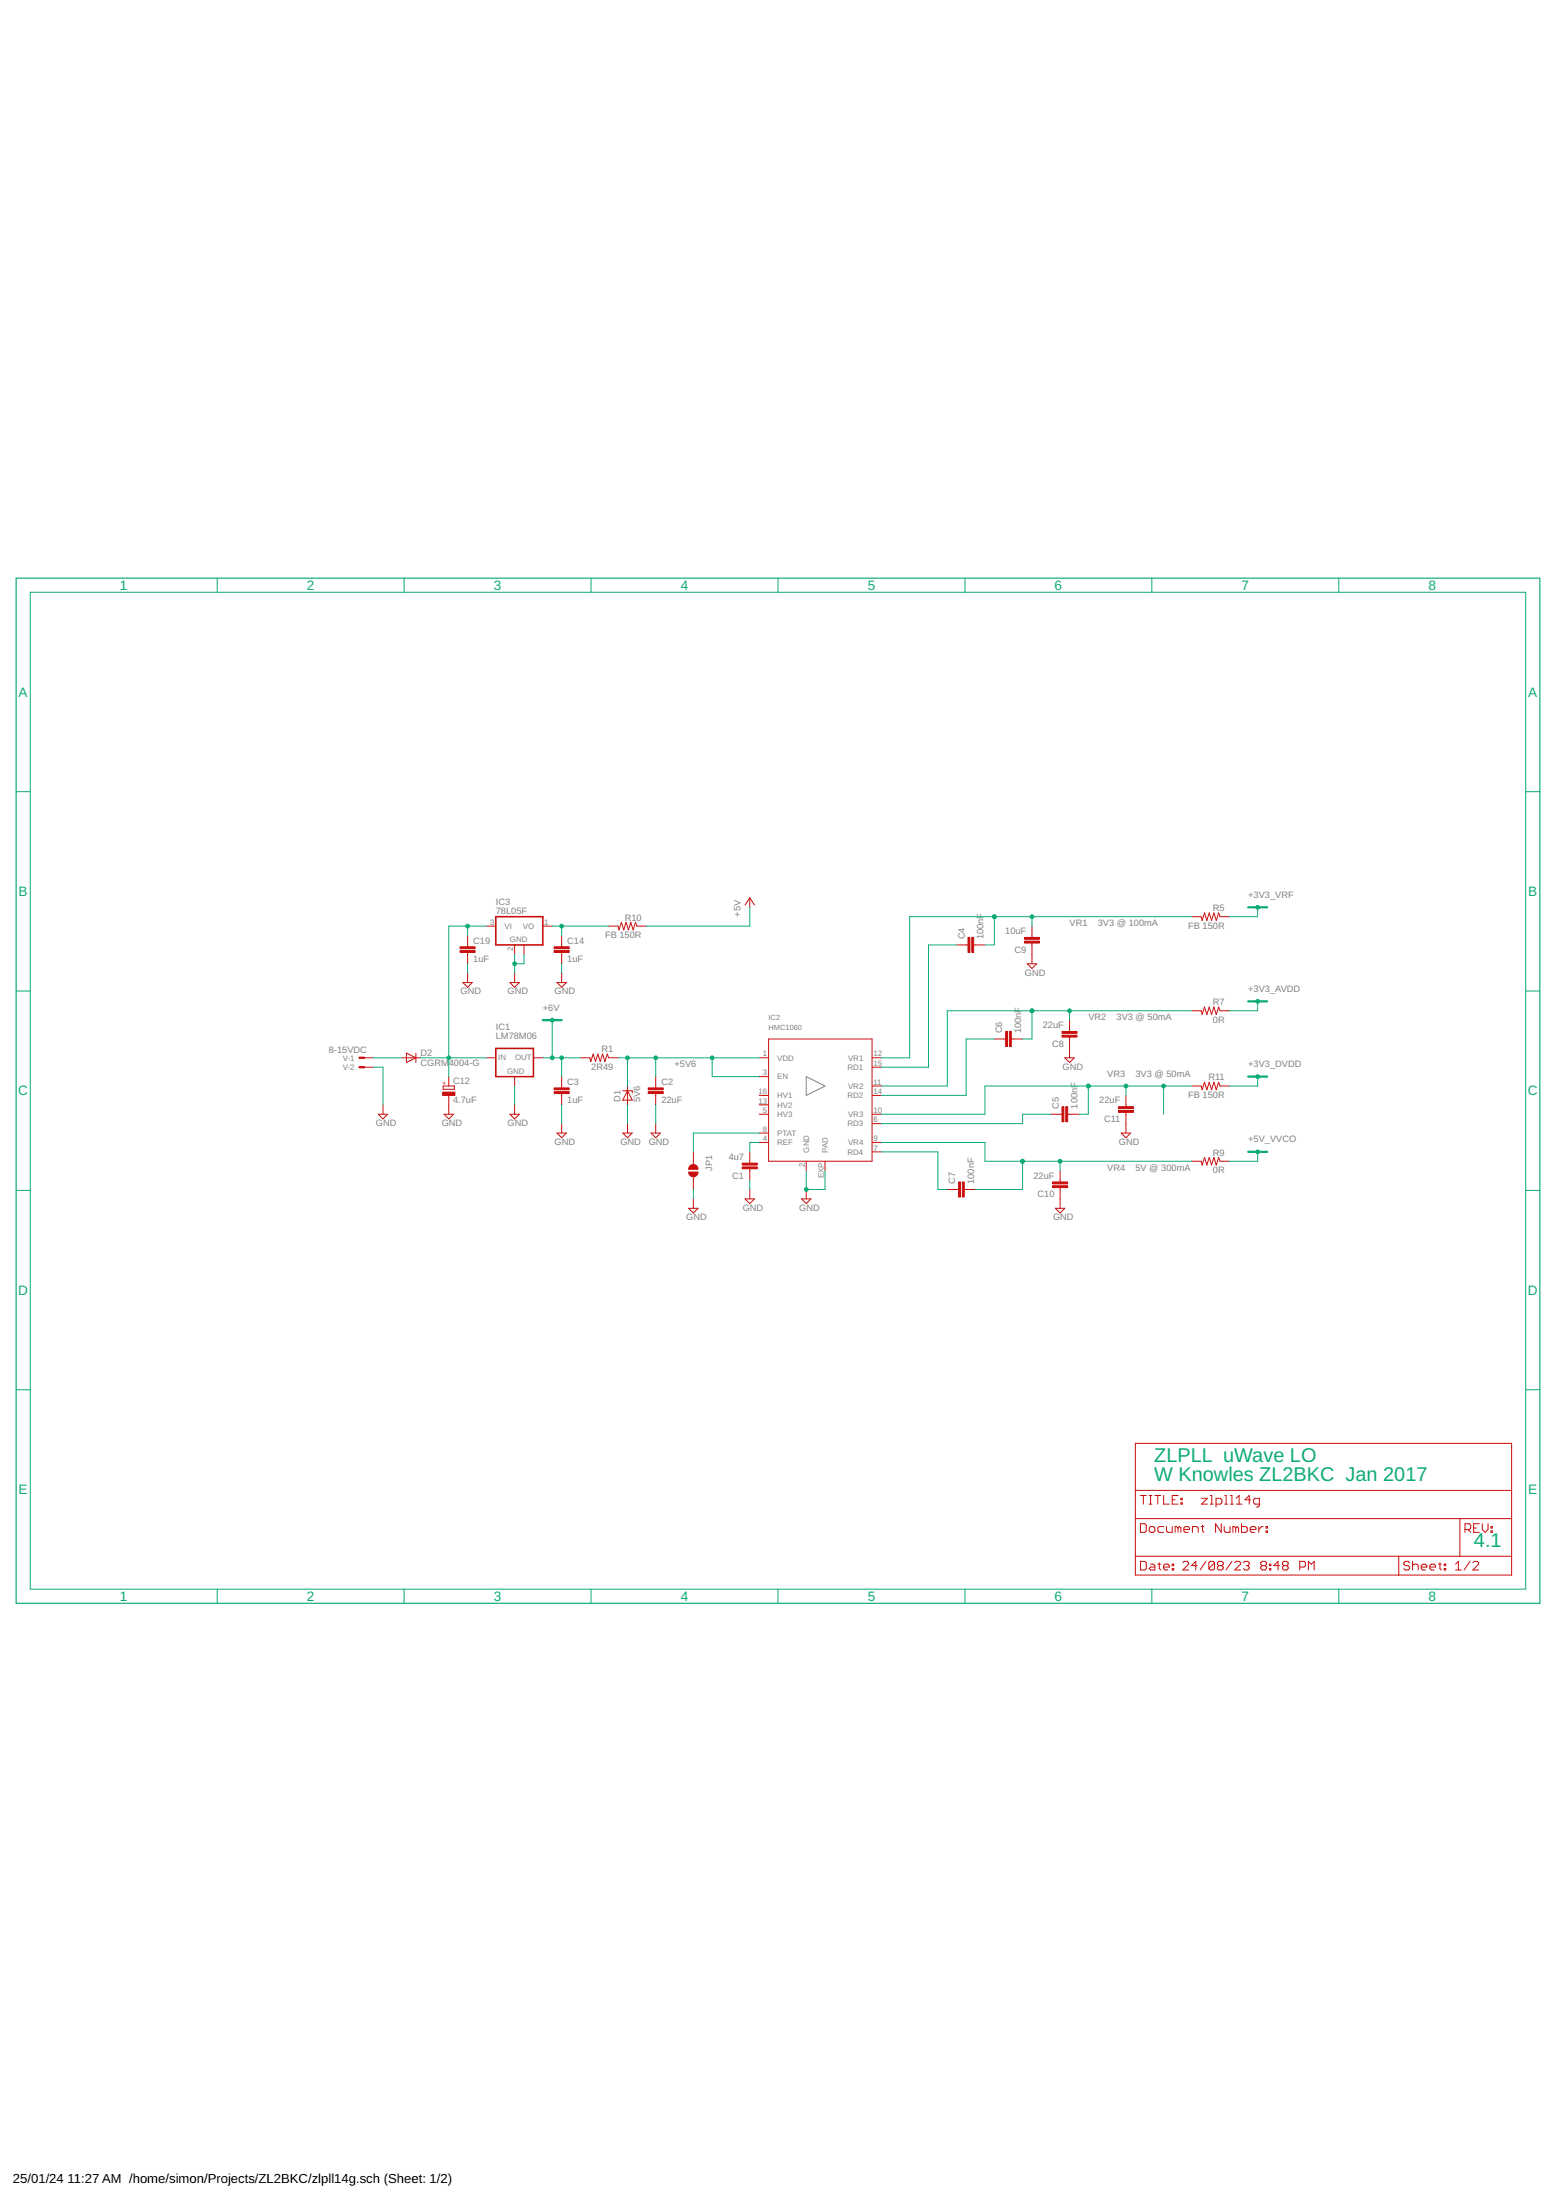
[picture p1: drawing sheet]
<svg xmlns="http://www.w3.org/2000/svg" width="420mm" height="594mm" viewBox="0 0 420 594" stroke-linecap="round" stroke-linejoin="round" font-family="sans-serif">
<path d="M217.7 290.7l5.1 2.6-5.1 2.5z" fill="none" stroke="#808080" stroke-width=".27"/>
<path d="M97.1 285.6h1.2M97.1 288.2h1.2" fill="none" stroke="#c90d0c" stroke-width=".61"/>
<g fill="none" stroke="#c90d0c" stroke-width=".27">
<path d="M126.3 252.6v3.1M126.3 257.2v3M131.3 250.1h2.6M139 255.2v2.5M141.5 255.2v2.5M146.6 250.1h2.5M151.7 252.6v3.1M151.7 257.2v3M164.4 250.1h2.5l.3 1 .6-2 .6 2 .7-2 .6 2 .6-2 .7 2 .6-2 .4 1h2.5M202.5 242.5v2.5M202.5 242.5l1.2 1.9M202.5 242.5l-1.3 1.9"/>
<path d="M258.3 255.2h3.1M262.9 255.2h3.1M278.7 250.1v3M278.7 254.7v5.5M321.8 247.5h2.6l.2 1.1 .6-2.1 .7 2.1 .6-2.1 .7 2.1 .6-2.1 .6 2.1 .7-2.1 .3 1h2.6M125 265.3h2.5l-1.2 1.3zM126.3 262.8v2.5M137.7 265.3h2.5l-1.2 1.3zM139 262.8v2.5M150.4 265.3h2.5l-1.2 1.3zM151.7 262.8v2.5M277.4 260.2h2.5l-1.2 1.3z"/>
<path d="M288.8 275.5v3M321.8 272.9h2.6l.2 1.1 .6-2.1 .7 2.1 .6-2.1 .7 2.1 .6-2.1 .6 2.1 .7-2.1 .3 1h2.6M98.3 285.6h2.6M98.3 288.2h2.6M103.4 298.3v2.6M108.5 285.6h5.1M109.7 284.4l2.6 1.2-2.6 1.3zM112.3 284.4v2.5M119.7 293.3h3v.9h-3zM121.2 290.7v2.6M121.2 295.8v5.1M131.3 285.6h2.6"/>
<path d="M139 290.7v2.6M139 298.3v2.6M144 285.6h2.6M151.7 290.7v3.1M151.7 295.3v3M156.7 285.6h2.6l.2 1.1 .7-2.1 .6 2.1 .6-2.1 .7 2.1 .6-2.1 .6 2.1 .7-2.1 .4 1h2.5M168.2 294.5h2.5v.7M169.4 294.5l1.3 2.6h-2.5zM169.4 293.3v5M177.1 290.7v3.1M177.1 295.3v3M205 285.6h2.5"/>
<path d="M205 295.8h2.5M205 290.7h2.5M205 298.3h2.5M207.5 280.6h28v33h-28zM235.5 285.6h2.5M235.5 288.2h2.5M235.5 293.3h2.5M235.5 295.8h2.5M268.5 280.6h3M273.1 280.6h3M287.5 285.6h2.6l-1.3 1.3zM288.8 280.1v5.5"/>
<path d="M304 295.8v3.1M321.8 293.3h2.6l.2 1 .6-2.1 .7 2.1 .6-2.1 .7 2.1 .6-2.1 .6 2.1 .7-2.1 .3 1.1h2.6M102.2 300.9h2.5l-1.3 1.3zM119.9 300.9h2.5l-1.2 1.3zM137.7 300.9h2.5l-1.2 1.3zM150.4 306h2.5l-1.2 1.2zM151.7 303.4v2.6M168.2 306h2.5l-1.3 1.2zM169.4 303.4v2.6M175.8 306h2.5l-1.2 1.2zM177.1 303.4v2.6M187.2 311v3.5"/>
<path d="M187.2 317.8v3.4M202.5 311v3.1M202.5 315.6v3.1M205 300.9h2.5M205 308.5h2.5M205 306h2.5M217.7 313.6v2.5M222.8 313.6v2.5M235.5 300.9h2.5M235.5 303.4h2.5M235.5 308.5h2.5M235.5 311h2.5"/>
<path d="M283.7 300.9h3.1M286.3 316.1v3.1M288.3 300.9h3M302.8 306h2.5l-1.3 1.2zM304 300.4v5.6M321.8 313.6h2.6l.2 1 .6-2 .7 2 .6-2 .7 2 .6-2 .6 2 .7-2 .3 1h2.6M185.9 326.3h2.6l-1.3 1.3zM187.2 323.7v2.6M201.2 323.7h2.5l-1.2 1.3zM202.5 321.2v2.5M216.4 323.7h2.6l-1.3 1.3zM217.7 321.2v2.5"/>
<path d="M255.8 321.2h3M260.4 321.2h3M285 326.3h2.5l-1.2 1.3zM286.3 320.7v5.6M306.6 389.8h101.6v35.5h-101.6zM306.6 410.1h101.6M306.6 402.5h101.6M308 411.5h1.1l.4 .3v1.6l-.4 .4h-1.1zM308 403.8h1.5M308.7 403.8v2.4M310.3 403.8h.8M310.3 406.2h.8"/>
<path d="M310.7 412.2h.8l.3 .4v.8l-.3 .4h-.8l-.4-.4v-.8zM310.7 403.8v2.4M311.8 403.8h1.6M312.6 403.8v2.4M314.2 403.8v2.4h1.5M314.2 412.2h-1.2l-.4 .4v.8l.4 .4h1.2M315 412.2v1.2l.4 .4h1.1v-1.6M316.5 405h.8M318.1 403.8h-1.6v2.4h1.6M318.1 412.6l-.4-.4h-.4v1.6M318.1 412.6l.4-.4 .4 .4v1.2M318.1 412.6v1.2"/>
<path d="M318.9 405.8h.4v.4h-.4zM318.9 404.6h.4v.4h-.4zM319.7 413h1.5v-.4l-.4-.4h-.8l-.3 .4v.8l.3 .4h.8M322 413.8v-1.6h1.2l.4 .4v1.2M324.3 412.2h.8M324.5 404.6h1.5l-1.5 1.6h1.5M324.7 411.8v1.6l.4 .4M326.8 403.8h.4v2.4M326.8 406.2h.8M328.4 406.2h1.1l.4-.4v-.8l-.4-.4h-1.1v2.4M329.8 411.5v2.3l-1.6-2.3v2.3M330.6 412.2v1.2l.4 .4h1.1v-1.6"/>
<path d="M330.7 403.8h.4v2.4M330.7 406.2h.8M332.3 403.8h.4v2.4M332.3 406.2h.7M333.7 412.6l-.4-.4h-.4v1.6M333.7 412.6v1.2M333.7 412.6l.4-.4 .4 .4v1.2M333.8 406.2h1.6M333.8 404.6l.8-.8v2.4M335.2 411.5v2.3h1.2l.4-.4v-.8l-.4-.4h-1.2M337.6 413h1.5v-.4l-.3-.4h-.8l-.4 .4v.8l.4 .4h.8M337.7 405h-1.6l1.2-1.2v2.4"/>
<path d="M339.9 412.2v1.6M340.1 406.2h-1.2l-.4-.4v-.8l.4-.4h1.2v2l-.4 .4h-.4M341.1 412.2h-.4l-.8 .8M341.9 413.4h.4v.4h-.4zM341.9 412.2h.4v.4h-.4zM394.2 410.1v10.1M395.6 413h1.1l.4-.4v-.8l-.4-.3h-1.1v2.3M396.3 413l.8 .8M397.9 412.6h.8M399.5 411.5h-1.6v2.3h1.6M400.3 411.5v1.5l.7 .8 .8-.8v-1.5M402.6 413.4h.4v.4h-.4z"/>
<path d="M402.6 412.2h.4v.4h-.4zM306.6 420.2h101.6M308 421.6h1.1l.4 .4v1.6l-.4 .3h-1.1zM310.7 422.4h.8l.3 .4v1.1h-1.1l-.4-.3 .4-.4h1.1M312.6 422.4h.8M313 422v1.6l.4 .3M314.2 423.2h1.5v-.4l-.3-.4h-.8l-.4 .4v.8l.4 .3h.8M316.5 423.6h.4v.3h-.4zM316.5 422.4h.4v.4h-.4zM319.4 422l.4-.4h.7l.5 .4v.4l-1.6 1.5h1.6M323.3 422.8h-1.6l1.2-1.2v2.3M325.6 421.6l-1.5 2.3"/>
<path d="M328 422v1.6l-.4 .3h-.8l-.4-.3M328 422l-.4-.4h-.8l-.4 .4v1.6M328 422l-1.6 1.6M329.1 422.8l-.4 .4v.4l.4 .3h.8l.4-.3v-.4l-.4-.4M329.1 422.8l-.4-.4v-.4l.4-.4h.8l.4 .4v.4l-.4 .4M329.1 422.8h.8M332.6 421.6l-1.5 2.3M333.4 422l.4-.4h.8l.4 .4v.4l-1.6 1.5h1.6M335.7 422l.4-.4h.8l.4 .4v.4l-.4 .4M336.5 422.8h.4M336.9 422.8l.4 .4v.4l-.4 .3h-.8l-.4-.3M340.8 422.8l-.4 .4v.4l.4 .3h.8l.4-.3v-.4l-.4-.4"/>
<path d="M340.8 422.8l-.4-.4v-.4l.4-.4h.8l.4 .4v.4l-.4 .4M340.8 422.8h.8M342.8 423.6h.4v.3h-.4zM342.8 422.4h.4v.4h-.4zM345.5 422.8h-1.6l1.2-1.2v2.3M346.7 422.8l-.4 .4v.4l.4 .3h.8l.3-.3v-.4l-.3-.4M346.7 422.8l-.4-.4v-.4l.4-.4h.8l.3 .4v.4l-.3 .4M346.7 422.8h.8M351 423.2h1.1l.4-.4v-.8l-.4-.4h-1.1v2.3M353.3 423.9v-2.3l.8 .8 .8-.8v2.3M377.7 420.2v5.1M380.6 422l-.4-.4h-.7l-.4 .4v.4l.4 .4h.7l.4 .4v.4l-.4 .3h-.7l-.4-.3"/>
<path d="M381.4 422.8l.4-.4h.8l.4 .4v1.1M381.4 421.6v2.3M383.8 423.2h1.5v-.4l-.4-.4h-.8l-.3 .4v.8l.3 .3h.8M386.1 423.2h1.5v-.4l-.4-.4h-.7l-.4 .4v.8l.4 .3h.7M388.4 422.4h.8M388.8 422v1.6l.4 .3M390 423.6h.4v.3h-.4zM390 422.4h.4v.4h-.4zM393 423.9h1.6M393 422.4l.8-.8v2.3M396.9 421.6l-1.5 2.3M397.7 422l.4-.4h.8l.4 .4v.4l-1.6 1.5h1.6"/>
</g>
<g fill="#c90d0c" stroke="#c90d0c" stroke-width=".27">
<path d="M119.5 294.9h3.3v.9h-3.3z"/>
<path d="M149.6 294.8h4.1v.5h-4.1z"/>
<path d="M149.6 293.8h4.1v.5h-4.1z"/>
<path d="M262.4 253.1h.5v4.1h-.5z"/>
<path d="M261.4 253.1h.5v4.1h-.5z"/>
<path d="M276.6 253.1h4.1v.5h-4.1z"/>
<path d="M276.6 254.1h4.1v.6h-4.1z"/>
<path d="M272.6 278.5h.5v4.1h-.5z"/>
<path d="M271.5 278.5h.6v4.1h-.6z"/>
<path d="M286.8 278.5h4v.5h-4z"/>
<path d="M286.8 279.5h4v.6h-4z"/>
<path d="M287.8 298.9h.5v4h-.5z"/>
<path d="M286.8 298.9h.5v4h-.5z"/>
<path d="M302 298.9h4.1v.5h-4.1z"/>
<path d="M302 299.9h4.1v.5h-4.1z"/>
<path d="M259.9 319.2h.5v4h-.5z"/>
<path d="M258.8 319.2h.6v4h-.6z"/>
<path d="M284.2 319.2h4.1v.5h-4.1z"/>
<path d="M284.2 320.2h4.1v.5h-4.1z"/>
<path d="M200.4 314.1h4.1v.5h-4.1z"/>
<path d="M200.4 315.1h4.1v.5h-4.1z"/>
<path d="M175 294.8h4.1v.5h-4.1z"/>
<path d="M175 293.8h4.1v.5h-4.1z"/>
<path d="M149.6 256.7h4.1v.5h-4.1z"/>
<path d="M149.6 255.7h4.1v.5h-4.1z"/>
<path d="M124.2 256.7h4.1v.5h-4.1z"/>
<path d="M124.2 255.7h4.1v.5h-4.1z"/>
</g>
<path d="M133.9 247.5h12.7v7.7h-12.7zM133.9 283.1h10.1v7.6h-10.1z" fill="none" stroke="#c90d0c" stroke-width=".42"/>
<g fill="#c90d0c" stroke="#c90d0c" stroke-width=".27">
<path d="M186.4 314.8a1.27 1.27 0 0 1 1.3-.2 1.27 1.27 0 0 1 .8 1.1h-2.6z" fill-rule="evenodd"/>
<path d="M185.9 316.5h2.6a1.27 1.27 0 0 1-1.3 1.3 1.27 1.27 0 0 1-1.3-1.3z" fill-rule="evenodd"/>
</g>
<path d="M4.4 156.1h411.4v276.8h-411.4z" fill="none" stroke="#0dab76" stroke-width=".32"/>
<g fill="none" stroke="#0dab76" stroke-width=".27">
<path d="M8.2 159.9h403.8v269.2h-403.8zM58.7 156.1v3.8M109.1 156.1v3.8M159.6 156.1v3.8M210.1 156.1v3.8M260.6 156.1v3.8M311 156.1v3.8M361.5 156.1v3.8M4.4 213.8h3.8M412 213.8h3.8M126.3 250.1v2.5M131.3 250.1h-10.1v40.6"/>
<path d="M139 257.7v5.1M141.5 257.7v2.5h-2.5M149.1 250.1h15.3M151.7 250.1v2.5M202.5 245v5.1h-28M258.3 255.2h-7.6v33h-12.7M268.5 247.5v7.7h-2.5M278.7 247.5v2.6M321.8 247.5h-76.2v38.1h-7.6M339.6 245v2.5h-7.6M4.4 267.6h3.8M126.3 260.2v2.6"/>
<path d="M149.1 275.5v10.1M151.7 260.2v2.6M278.7 272.9v7.7h-2.6M288.8 272.9v2.6M321.8 272.9h-66v20.4h-17.8M339.6 270.4v2.5h-7.6M412 267.6h3.8M100.9 288.2h2.5v10.1M100.9 285.6h7.6M113.6 285.6h17.7M139 293.3v5M146.6 285.6h10.1"/>
<path d="M151.7 285.6v5.1M151.7 298.3v5.1M166.9 285.6h38.1M169.4 285.6v7.7M169.4 298.3v5.1M177.1 285.6v5.1M177.1 298.3v5.1M192.3 285.6v5.1h12.7M268.5 280.6h-7.6v15.2h-22.9M293.9 293.3v7.6h-2.6M304 293.3v2.5M314.2 293.3v7.6"/>
<path d="M321.8 293.3h-55.8v7.6h-28M339.6 290.7v2.6h-7.6M202.5 318.7v2.5M205 308.5h-2.5v2.5M205 306h-17.8v5M217.7 316.1v5.1h5.1v-5.1M238 311h15.3v10.2h2.5M238 308.5h28v5.1h55.8M276.1 313.6v7.6h-12.7M283.7 300.9h-7.6v2.5h-38.1M286.3 313.6v2.5M339.6 311v2.6h-7.6"/>
<path d="M4.4 321.5h3.8M187.2 321.2v2.5M412 321.5h3.8M4.4 375.3h3.8M412 375.3h3.8M58.7 429.1v3.8M109.1 429.1v3.8M159.6 429.1v3.8M210.1 429.1v3.8M260.6 429.1v3.8M311 429.1v3.8M361.5 429.1v3.8"/>
</g>
<g fill="#0dab76" stroke="#0dab76" stroke-width=".27">
<circle cx="217.7" cy="321.2" r=".51"/>
<circle cx="139" cy="260.2" r=".51"/>
<circle cx="121.2" cy="285.6" r=".51"/>
<circle cx="126.3" cy="250.1" r=".51"/>
<circle cx="268.5" cy="247.5" r=".51"/>
<circle cx="278.7" cy="247.5" r=".51"/>
<circle cx="278.7" cy="272.9" r=".51"/>
<circle cx="288.8" cy="272.9" r=".51"/>
<circle cx="293.9" cy="293.3" r=".51"/>
<circle cx="304" cy="293.3" r=".51"/>
<circle cx="314.2" cy="293.3" r=".51"/>
<circle cx="286.3" cy="313.6" r=".51"/>
<circle cx="276.1" cy="313.6" r=".51"/>
<circle cx="339.6" cy="245" r=".51"/>
<circle cx="339.6" cy="311" r=".51"/>
<circle cx="339.6" cy="270.4" r=".51"/>
<circle cx="339.6" cy="290.7" r=".51"/>
<circle cx="192.3" cy="285.6" r=".51"/>
<circle cx="177.1" cy="285.6" r=".51"/>
<circle cx="169.4" cy="285.6" r=".51"/>
<circle cx="151.7" cy="285.6" r=".51"/>
<circle cx="149.1" cy="275.5" r=".51"/>
<circle cx="149.1" cy="285.6" r=".51"/>
<circle cx="151.7" cy="250.1" r=".51"/>
</g>
<path d="M337.1 245h5M146.6 275.5h5.1M337.1 270.4h5M337.1 290.7h5M337.1 311h5" fill="none" stroke="#0dab76" stroke-width=".61"/>
<g font-size="5.4" fill="#0dab76">
<text x="311.7" y="394.8">ZLPLL uWave LO</text>
<text x="311.7" y="399.9">W Knowles ZL2BKC Jan 2017</text>
<text x="398" y="417.7">4.1</text>
</g>
<g font-size="3.7" fill="#0dab76">
<text x="32.4" y="159.3">1</text>
<text x="82.9" y="159.3">2</text>
<text x="133.3" y="159.3">3</text>
<text x="183.8" y="159.3">4</text>
<text x="234.3" y="159.3">5</text>
<text x="284.8" y="159.3">6</text>
<text x="335.3" y="159.3">7</text>
<text x="385.7" y="159.3">8</text>
<text x="5" y="188.1">A</text>
<text x="412.7" y="188.1">A</text>
<text x="5" y="242">B</text>
<text x="412.7" y="242">B</text>
<text x="4.9" y="295.8">C</text>
<text x="412.6" y="295.8">C</text>
<text x="4.9" y="349.7">D</text>
<text x="412.6" y="349.7">D</text>
<text x="5" y="403.5">E</text>
<text x="412.7" y="403.5">E</text>
<text x="32.4" y="432.3">1</text>
<text x="82.9" y="432.3">2</text>
<text x="133.3" y="432.3">3</text>
<text x="183.8" y="432.3">4</text>
<text x="234.3" y="432.3">5</text>
<text x="284.8" y="432.3">6</text>
<text x="335.3" y="432.3">7</text>
<text x="385.7" y="432.3">8</text>
</g>
<g font-size="3.5">
<text x="3.5" y="589.6">25/01/24</text>
<text x="18.2" y="589.6">11:27 AM /home/simon/Projects/ZL2BKC/zlpll14g.sch (Sheet: 1/2)</text>
</g>
<g font-size="2.5" fill="#808080">
<text x="133.9" y="244.4">IC3</text>
<text x="337.1" y="242.5">+3V3_VRF</text>
<text x="133.9" y="246.9">78L05F</text>
<text x="168.7" y="248.6">R10</text>
<text x="199.9" y="247.6" transform="rotate(-90 199.9 247.6)">+5V</text>
<text x="288.8" y="250.1">VR1</text>
<text x="296.4" y="250.1">3V3 @ 100mA</text>
<text x="320.8" y="250.9">FB 150R</text>
<text x="327.5" y="246.1">R5</text>
<text x="127.8" y="254.8">C19</text>
<text x="153.2" y="254.8">C14</text>
<text x="163.4" y="253.4">FB 150R</text>
<text x="260.5" y="253.6" transform="rotate(-90 260.5 253.6)">C4</text>
<text x="265.6" y="253.6" transform="rotate(-90 265.6 253.6)">100nF</text>
<text x="271.4" y="252.2">10uF</text>
<text x="273.9" y="257.3">C9</text>
<text x="127.8" y="259.9">1uF</text>
<text x="153.2" y="259.9">1uF</text>
<text x="276.7" y="263.4">GND</text>
<text x="124.4" y="268.5">GND</text>
<text x="137.1" y="268.5">GND</text>
<text x="149.8" y="268.5">GND</text>
<text x="337.1" y="267.9">+3V3_AVDD</text>
<text x="146.6" y="272.9">+6V</text>
<text x="293.9" y="275.5">VR2</text>
<text x="301.5" y="275.5">3V3 @ 50mA</text>
<text x="327.5" y="271.4">R7</text>
<text x="133.9" y="280.6">LM78M06</text>
<text x="133.9" y="278">IC1</text>
<text x="270.6" y="279" transform="rotate(-90 270.6 279)">C6</text>
<text x="275.7" y="279" transform="rotate(-90 275.7 279)">100nF</text>
<text x="281.6" y="277.6">22uF</text>
<text x="327.5" y="276.2">0R</text>
<text x="88.8" y="284.2">8-15VDC</text>
<text x="113.6" y="288">CGRM</text>
<text x="113.6" y="285.2">D2</text>
<text x="121.2" y="288">4004-G</text>
<text x="162.4" y="284.1">R1</text>
<text x="284.1" y="282.7">C8</text>
<text x="122.3" y="292.8">C12</text>
<text x="153.2" y="292.9">C3</text>
<text x="159.7" y="288.9">2R49</text>
<text x="178.6" y="292.9">C2</text>
<text x="182.1" y="288.2">+5V6</text>
<text x="286.9" y="288.8">GND</text>
<text x="299" y="290.7">VR3</text>
<text x="306.6" y="290.7">3V3 @ 50mA</text>
<text x="326.3" y="291.8">R11</text>
<text x="337.1" y="288.2">+3V3_DVDD</text>
<text x="122.3" y="297.9">4.7uF</text>
<text x="153.2" y="298">1uF</text>
<text x="167.5" y="297.6" transform="rotate(-90 167.5 297.6)">D1</text>
<text x="172.9" y="297.6" transform="rotate(-90 172.9 297.6)">5V6</text>
<text x="178.6" y="298">22uF</text>
<text x="285.9" y="299.4" transform="rotate(-90 285.9 299.4)">C5</text>
<text x="291" y="299.4" transform="rotate(-90 291 299.4)">100nF</text>
<text x="296.8" y="298">22uF</text>
<text x="320.8" y="296.6">FB 150R</text>
<text x="101.5" y="304.1">GND</text>
<text x="119.3" y="304.1">GND</text>
<text x="137.1" y="304.1">GND</text>
<text x="298.1" y="303">C11</text>
<text x="149.8" y="309.1">GND</text>
<text x="167.5" y="309.1">GND</text>
<text x="175.2" y="309.1">GND</text>
<text x="302.1" y="309.1">GND</text>
<text x="337.1" y="308.5">+5V_VVCO</text>
<text x="192.3" y="316.1" transform="rotate(-90 192.3 316.1)">JP1</text>
<text x="196.8" y="313.2">4u7</text>
<text x="299" y="316.1">VR4</text>
<text x="306.6" y="316.1">5V @ 300mA</text>
<text x="327.5" y="316.9">0R</text>
<text x="327.5" y="312.1">R9</text>
<text x="197.7" y="318.3">C1</text>
<text x="258" y="319.7" transform="rotate(-90 258 319.7)">C7</text>
<text x="263" y="319.7" transform="rotate(-90 263 319.7)">100nF</text>
<text x="279.1" y="318.3">22uF</text>
<text x="280.2" y="323.4">C10</text>
<text x="185.3" y="329.5">GND</text>
<text x="200.6" y="326.9">GND</text>
<text x="215.8" y="326.9">GND</text>
<text x="284.4" y="329.5">GND</text>
</g>
<g font-size="2.1" fill="#808080">
<text x="132.3" y="249.7">3</text>
<text x="136.2" y="250.9">VI</text>
<text x="141.2" y="250.9">VO</text>
<text x="146.9" y="249.7">1</text>
<text x="137.7" y="254.4">GND</text>
<text x="138.6" y="256.7" transform="rotate(-90 138.6 256.7)">2</text>
<text x="92.6" y="286.4">V-1</text>
<text x="134.5" y="286.3">IN</text>
<text x="139.1" y="286.3">OUT</text>
<text x="206" y="285.3">1</text>
<text x="209.9" y="286.4">VDD</text>
<text x="229" y="286.4">VR1</text>
<text x="235.8" y="285.3">12</text>
<text x="235.8" y="287.8">15</text>
<text x="92.6" y="288.9">V-2</text>
<text x="136.9" y="290">GND</text>
<text x="206" y="290.4">3</text>
<text x="209.9" y="291.5">EN</text>
<text x="228.9" y="288.9">RD1</text>
<text x="235.8" y="292.9">11</text>
<text x="204.8" y="295.4">16</text>
<text x="204.8" y="298">13</text>
<text x="209.9" y="296.6">HV1</text>
<text x="209.9" y="299.1">HV2</text>
<text x="228.9" y="296.6">RD2</text>
<text x="229" y="294">VR2</text>
<text x="235.8" y="295.4">14</text>
<text x="206" y="300.5">5</text>
<text x="206" y="305.6">8</text>
<text x="209.9" y="301.6">HV3</text>
<text x="228.9" y="304.2">RD3</text>
<text x="229" y="301.6">VR3</text>
<text x="235.8" y="300.5">10</text>
<text x="235.8" y="303.1">6</text>
<text x="206" y="308.1">4</text>
<text x="209.9" y="306.7">PTAT</text>
<text x="209.9" y="309.3">REF</text>
<text x="218.5" y="311.2" transform="rotate(-90 218.5 311.2)">GND</text>
<text x="223.5" y="311.2" transform="rotate(-90 223.5 311.2)">PAD</text>
<text x="228.9" y="311.8">RD4</text>
<text x="229" y="309.3">VR4</text>
<text x="235.8" y="308.1">9</text>
<text x="235.8" y="310.7">7</text>
<text x="217.3" y="315.1" transform="rotate(-90 217.3 315.1)">2</text>
<text x="222.4" y="318.2" transform="rotate(-90 222.4 318.2)">EXP</text>
</g>
<g font-size="2" fill="#808080">
<text x="207.5" y="275.5">IC2</text>
<text x="207.5" y="278">HMC1060</text>
</g>
<text font-size="1.8" fill="#c90d0c" x="120.6" y="292.9" transform="rotate(-90 120.6 292.9)">+</text>
</svg>
